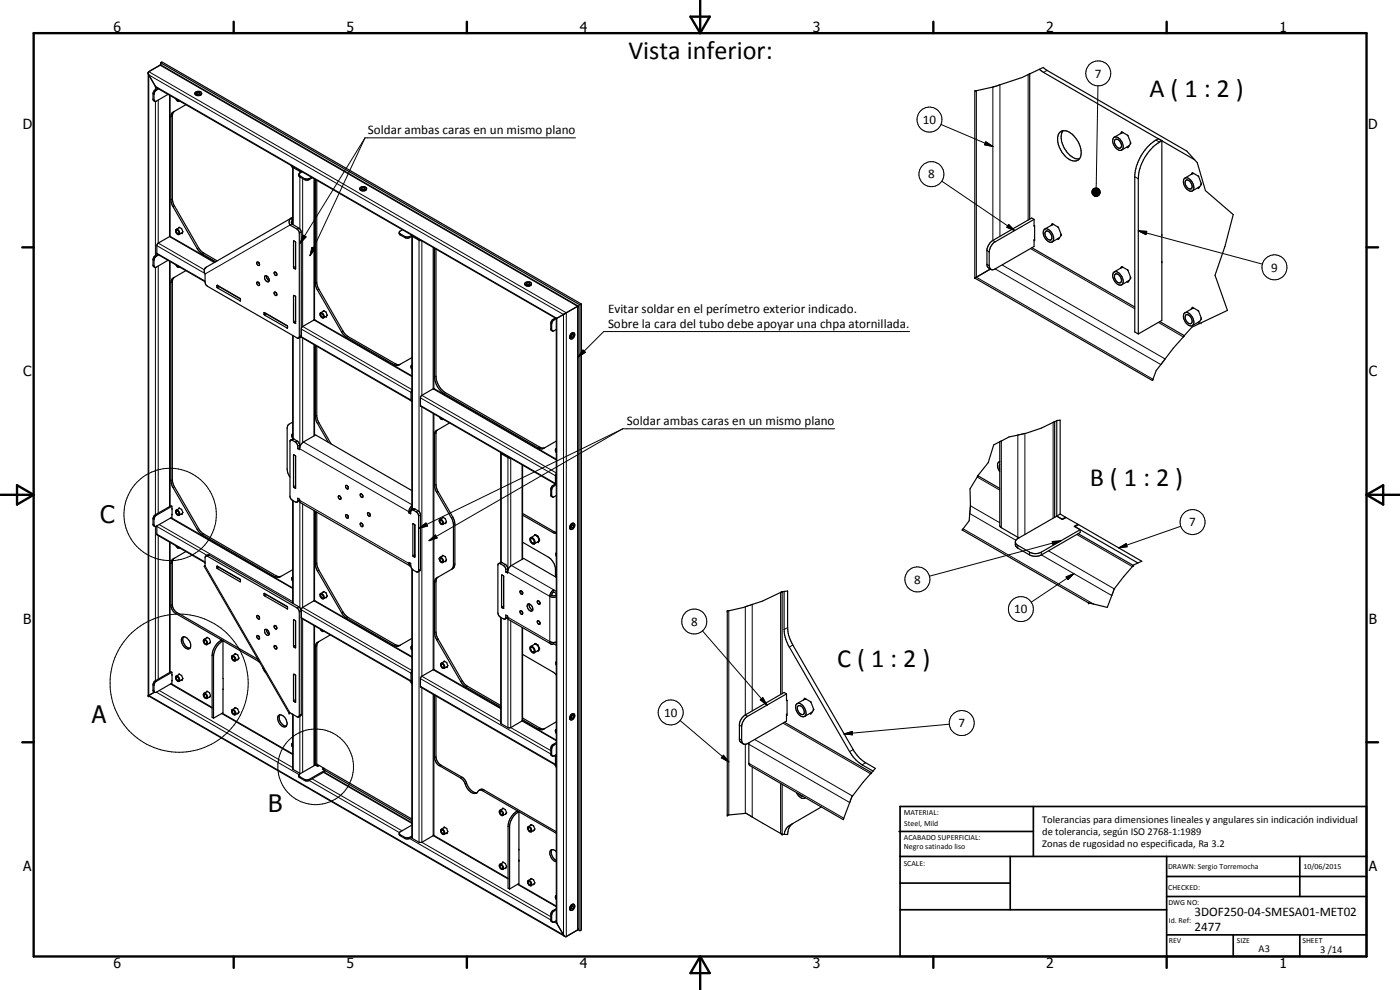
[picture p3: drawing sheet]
<svg xmlns="http://www.w3.org/2000/svg" width="420mm" height="297mm" viewBox="0 0 420 297" stroke-linecap="round" stroke-linejoin="round" font-family="sans-serif">
<g fill="none" stroke="#000" stroke-width=".35">
<path d="M48.2 18.8l.4-.2 125.9 72.6M48.2 18.8l125.9 72.7M48.2 18.8v.7M44.5 22.1l2.4 4.2 120.1 69.3M47.3 26.5l-.8 .5-.6 .9v2l.5 .5M47.6 26.7l-.8 .5-.5 .7-.1 2 .3 .5M50.4 28.3l-3.5 2.1h-.4M51 28.7v42.3M52.4 33.4l-.5 .6-.2 .8v24.9l.2 1 .2 .8 7.9 13.5 .8 .7 4.4 2.6M52.8 29.7l.5 .6h.6M53 29.8l.5 .3M53.8 30.3v.1"/>
<path d="M55.8 31.4l-4.1 2.4-.3 .6v26.2l.3 1.1 7.9 13.5 1.1 1 4.1 2.3M59 27.9l.3-.2 .7 .2a.52 .52 0 0 1-.5 .4 .52 .52 0 0 1-.5-.3zM60.5 28a1.06 1.06 0 0 1-1 .7 1.06 1.06 0 0 1-1-.8 1.09 1.09 0 0 1 1.1-.5 1.09 1.09 0 0 1 .9 .8 1.34 1.34 0 0 1-2-.1M308.9 22.2l-2.1 1-8 2.7-6.2 1.4v56.1M309 22.2h-.1M309 22.2h.1M309 22.2v43.6M311.9 20.8l-2.9 1.4M311.9 20.8l1.2-.6 1.1 .9 42 24.2 3.1 3.5 2.5 8.4 8.3 7.2-2.5 9.6-3 8.6 3.8 10.5-10.7 5.1-2.3 2.5M311.9 20.8l1.3 .9 45.3 26.2M317.9 39.9a2.68 2.68 0 0 1 3.7 .2 6.4 6.4 0 0 1 2.5 7.4 2.67 2.67 0 0 1-4-.3 7.6 7.6 0 0 1-2.5-6.7zM319.1 39.2a5.4 5.4 0 0 0 .5 5.6 5.1 5.1 0 0 0 4.3 2.9"/>
<path d="M336.8 39.7l-.3 .3M337.1 39.8l-2.7 1.4M87.3 49.6l.5 .9M87.7 49.8l.3 .5 2 1.1 .6 .1-.9 .7v.6l.3 .3 2 1 .6-.1 1.2-.7M87.9 50l-.1 17.4M89.7 52.4l.3 .3a3.4 3.4 0 0 0 2.4 1l1.1-.5M94.4 53.7v42.3M94.6 53.8v31.5l.5 1.4 7.4 12.9 1.2 1.4 15.1 8.6h.7l4.1-2.3M95.1 54.1v30.9l.4 1.5 7.4 12.9 1 1.1 14.7 8.6 .9 .3 .7-.1M108 56.6l.4 .6 1 .1a.7 .7 0 0 0 .6-.9 .7 .7 0 0 0-1-.4l-.8 .2a.54 .54 0 0 0-.1 .7 .54 .54 0 0 0 .6 .2h.8l.5-.5M108.5 56.5a.56 .56 0 0 1 1 .1l-.7 .2zM334.2 41.3a1.36 1.36 0 0 1 1.9 .4l.6 .9a1.73 1.73 0 0 1-.2 2.5 2.84 2.84 0 0 1-2.3-3.8z"/>
<path d="M334.6 42a1.06 1.06 0 0 1 1.6 .6 1.11 1.11 0 0 1-.2 1.9 2.02 2.02 0 0 1-1.4-2.5zM336.2 40.1l.4-.6 1.9 1.1 .9 2.4-.9 1.3-.3-.2M338.3 40.5l.2 .3M338.6 43.9h.1M338.9 43.7l-2.3 1.3M339.2 42.7v.6M348.7 42.2v53.9l-7.1 4.1M348.7 42.2l-1.1-.6a14.1 14.1 0 0 0-7 10.9v47.1l1 .6M348.7 42.2a14 14 0 0 0-7.1 11.4v46.6M355.4 53.6a1.57 1.57 0 0 1 2.3 .9 1.91 1.91 0 0 1 0 2.9 2.78 2.78 0 0 1-2.3-3.8zM355.8 54.2a.91 .91 0 0 1 1.4 .4l.6 1.5a.83 .83 0 0 1-.8 .7 .83 .83 0 0 1-.8-.7l-.5-1zM357.5 52.4l.3-.6 1.9 1.1"/>
<path d="M358 51.9l-.3 .3M358.3 52.1l-.5 .1-2.2 1.2M359.5 52.7l.2 .2M359.7 52.9v.1M359.7 52.9l.9 2.3-.9 1.4-.3-.2M359.8 56.1l.1 .1M360 56h.1M360 56l-2.2 1.3M360.5 54.9l-.1 .6M47.3 76.3a1.86 1.86 0 0 0-1.4 1.5v1.9l.5 .5M47.6 76.5l-.8 .5-.5 .7-.1 2.1 .3 .4M50.4 78.1l-3.9 2.1"/>
<path d="M51 71l-3.8 2.2-.1 .3v2.7l14.4 8.3M51 71l13.5 7.7M51 78.5v73.4M52.8 79.5l.5 .6h.5M52.9 68.8a.99 .99 0 0 1 .9 1.6M52.9 68.8a1.02 1.02 0 0 0 .9 1.6M52.9 69.1h.1a.69 .69 0 0 1 .7 1 .68 .68 0 0 1-.8-1zM53.1 79.6l.4 .3M53.8 68.3l-.9 .5M53.8 68.2v.1M53.9 68.3l-.3 .1 .2-.2 .7 .4 .4 1-.5 .4M54.4 68.6l.1 .1"/>
<path d="M54.6 69.9h.1M54.6 69.8l-.8 .6M54.8 69.4v.2M77.7 78.8l.2 .6-.1 .3a.66 .66 0 0 1-.6-.4 .66 .66 0 0 1 0-.7l.4 .1 .3 .5M87 67.5l2.3 1.4 .5 .9-.1 31.6h-.6l-26.8-15.5-.5-.4-.3-.8v-2.5a1.5 1.5 0 0 1 .2-1.9M87.3 65.5l-25.6 14.8M87.3 65.5l.4 .7M87.3 65.5a1.47 1.47 0 0 0-.3 2M87.6 67.2l2.3 1.3 .5 1.1 .1 31.6 33 19.1M87.6 67.2l-.6 .3M87.7 66.2l-.3 .4 .2 .6M87.8 66.1l-.1 .1"/>
<path d="M87.8 65.2l-.5 .3M88.1 72.3l.6 .3v8.1l-.6-.4zM88.7 72.6v.1M119.8 69.8l.1 .1a3.9 3.9 0 0 0 2.6 1.2l1.1-.5M120.8 69l-1 .6v.5l.3 .4 2 1 1.5-.6M123.6 70.8l2.3 1.4h.5M123.6 70.6v82.4M130.2 74.3v42.3M130.4 74.5v38.7a6.3 6.3 0 0 0 2.9 4.9l28.8 16.6 1-.1 3.9-2.3M130.8 74.8v38.1a6.3 6.3 0 0 0 2.9 4.9l28.6 16.5h1.2M309.7 74.3l30.9 17.8M310.3 67.6l.2 .1"/>
<path d="M310.3 65.8v2.1l.2-.2M310.3 65.8l-11.6 6.8a4.2 4.2 0 0 0-1.8 3v4.1a1.07 1.07 0 0 0 .5 1.1 1.07 1.07 0 0 0 1.3-.1l11.6-6.7v-2.1l.2-.1M310.3 65.8l-.7-.4-11.6 6.7a4 4 0 0 0-1.8 2.8v4.9l.5 .6 .7 .4M310.5 67.7v4.6l-.2-.2M313.3 69a1.51 1.51 0 0 1 2.3 .7 2.03 2.03 0 0 1 0 2.9 2.76 2.76 0 0 1-2.3-3.6zM313.8 69.4a1.68 1.68 0 0 1 1.9 1.7 .77 .77 0 0 1-.6 1 .77 .77 0 0 1-.9-.6l-.6-1zM315.4 67.7l.4-.6 1.8 1.1M315.9 67.2l-.3 .4M316.2 67.4l-2.7 1.3M317.4 68.1l.2 .1M317.6 68.2l.1 .2M317.6 68.2l.9 2.3-.9 1.3-.3-.1"/>
<path d="M317.7 71.5h.2M318 71.3l-2.2 1.3M318.4 70.2l-.1 .6M52.4 83.2l-.5 .5-.2 .9v59.3l.4 1.8 7.5 12.9 1.2 1.4 22.1 12.8 .8 .2 .7-.1M55.8 81.2l-4.1 2.4-.4 1.2v59.4l.4 1.8 7.5 12.8 1.2 1.4 22.4 12.9h1.2l3.8-2.2M61.7 80.3h.1M65.2 85.6v.8l6.9 3.9 .1-.6M65.2 85.6h.1M65.2 85.6l7 4.1M65.7 85.9l6.5 3.8M77.1 84.7a.59 .59 0 0 1 .7 .3 .59 .59 0 0 1-.2 .7l-.5-.4zM77.7 84.8l.1 .2"/>
<path d="M79.5 82.8a1.03 1.03 0 0 1 1.1 .6 1.03 1.03 0 0 1-.2 1.2l-.3-.1a1.3 1.3 0 0 1-.6-1.7zM79.8 94l6.5 3.8M80 82.8v.6l.8 .8M82.3 87.7a.58 .58 0 0 1 .7 .3 .58 .58 0 0 1-.2 .7 .74 .74 0 0 1-.5-1zM82.3 81.7a.59 .59 0 0 1 .7 .3 .59 .59 0 0 1-.2 .7l-.5-.5zM82.9 81.8l.1 .2M82.9 87.8l.1 .3M83 88.1l.1 .1M83 82l.1 .2M86.2 98.4v.1M86.3 97.8l-7-4 .1 .7 6.8 3.9M86.3 97.8l-.1 .7"/>
<path d="M88.1 88.6l.6 .3v8.1l-.6-.4zM88.7 96.4h.1M88.7 88.9v.1M88.7 80v.1M90.4 98.7l.4-.7 3.6-2 29.2 16.8M96.2 93.9a.99 .99 0 0 1 .9 1.5M96.2 93.9a1.02 1.02 0 0 0 .9 1.5M96.3 94.1a.63 .63 0 0 1 .7 .4 .63 .63 0 0 1-.2 .7 .76 .76 0 0 1-.5-1.1zM96.9 93.4l.2-.2 .8 .4 .3 1-.5 .4M97.1 93.3v.1M97.1 93.3l-.9 .6M97.2 93.2l-.1 .1"/>
<path d="M97.3 93.3h-.2M97.8 93.6l.1 .1M97.9 94.9v.1M98 94.9l-.9 .5M98.2 94.4l-.1 .3M157.6 84.8a1 1 0 0 1 1.2-.3 1 1 0 0 1 .7 .9l-.7 .5h-.7l-.6-.5zM158.1 85l.6-.2 .3 .4-.7 .2-.2-.1zM159.5 85.2a1.2 1.2 0 0 1-2 0M166.4 95.3l.2 .2M166.7 95.4l-1 .7-.4 .8v1.9l.5 .5M167 95.6v181.1l2.5 4.3M167 95.6l-1.2 .8-.2 .8 .1 2.1h.4l.9-.5"/>
<path d="M172.2 99.9a1.09 1.09 0 0 0-1.1 .6 1.09 1.09 0 0 0 .2 1.1M173.5 91.8l-125-72.2h-.5l-3.3 1.9-.2 .3v186.9M173.5 91.8l-6.5 3.8M173.5 91.8l-.1 187.2M174.1 91.5v187.8M174.5 91.2v187.8l-.4 .3M174.5 91.2l-.4 .3M292.6 83.4l53.3 30.8M297.2 80.7l-4.6 2.7M334.2 81.7l.2-.1a2.41 2.41 0 0 1 2.6 2.4 1.14 1.14 0 0 1-.5 1.5 1.14 1.14 0 0 1-1.5-.6 2.56 2.56 0 0 1-.8-3.2zM334.6 82.4a1.42 1.42 0 0 1 1.9 1.4 .74 .74 0 0 1-.2 1 .74 .74 0 0 1-.9-.1l-.9-1.2zM336.2 80.5l.4-.5 1.9 1 .9 2.4-.9 1.3-.3-.2"/>
<path d="M336.8 80.1l-.3 .3M337.1 80.2l-.5 .1-2.2 1.3M338.3 80.9l.2 .3M338.6 84.3h.1M338.9 84.2l-2.3 1.3M339.2 83.1v.6M348.1 96.5l7.3 4.2M355.4 94a1.43 1.43 0 0 1 2.1 .7 2.17 2.17 0 0 1 .3 3 2.53 2.53 0 0 1-2.6-3zM355.8 94.6a1.4 1.4 0 0 1 1.9 1.2 .78 .78 0 0 1 0 1.1 .78 .78 0 0 1-1.1 0 1.99 1.99 0 0 1-.8-2.3zM357.5 92.8l.3-.6 1.9 1.1 .9 2.3-.9 1.3-.3-.1M358 92.3l-.3 .3M358.3 92.5l-.5 .1-2.2 1.3"/>
<path d="M359.5 93.2l.2 .3M359.8 96.6h.1M360 96.4l-2.2 1.3M360.1 96.4h-.1M360.5 95.3l-.1 .6M87.8 100.7v31M90.4 100.7v.3l-.8 .5M94.4 103.5v27.2M94.6 103.7v21.6l.5 1.4 3.4 6M95.1 103.9v21.2l.6 1.7 3.7 6.4M123.6 117.1l-.3 .6 .2 2.6M123.6 109.6l-.3 .3 .3 .9"/>
<path d="M123.6 109.9v.6M171.5 100.2l.3-.3a.67 .67 0 0 1 .7 .5 .67 .67 0 0 1-.3 .8 .63 .63 0 0 1-.9 .5 .63 .63 0 0 1-.1-1.1zM171.6 100.6l.4-.3a.49 .49 0 0 1 0 .6 .49 .49 0 0 1-.5 .2zM345.9 114.2h.1M355.4 100.8l-3.3 3.7-3.6 4.8a8.9 8.9 0 0 0-2.6 4.7v.2M355.4 100.7v.1M355.4 100.8h.1M87.2 132.1l.4-.1 1.3 .9 .4 .7 .1 1M87.2 132.1l-.2 16.9 .4 .8 1.2 .8 .7-.1 .1-1 .5 .3v.3M87.2 132.1l1-.4 1.2 .7 .5 .9v1M87.7 130.3l-.2 .4 .3 .7M87.8 126.7l-1.2 .7-.4 .9v12.7l.8 2.1"/>
<path d="M87.8 130.6v.5M88.1 136.6l.6 .2v9.7l-.6-.5zM88.7 136.8v.1M89.4 134.6l.5 .3a2.57 2.57 0 0 1 1.1-2.3l3.7-2.1 28.9 16.7M89.9 134.3h.1M89.9 134.3l-.5 .3M123.5 120.3h.1M130.2 124.2v76.7M131.3 129l-.5 .9 .1 16.1 .4 1.1 4.6 8 .6 2.1v12l-.3 1.1-.7 .6M131.9 125.2l.4 .5 .6 .2M132.2 125.3l.5 .3M133 125.8l-.1 .1"/>
<path d="M134.9 126.9l-4.1 2.4-.3 .4-.1 15.9 .7 2.1 4.6 8 .3 1.1 .1 12.7-.2 .8-.4 .6M150.3 136l2.1 1.3 .7 .1M150.3 135.8v32.9M156.8 139.6v28.1M166.8 134.6h.2a.71 .71 0 0 0 0 1.2M167 137.8l-36.7-21.2-3.7 2-.4 .6 .1 2.7 40.5 23.4M167 134.9v.6M299.9 138.6a1.74 1.74 0 0 0 0 2.7l.1 .3M300 132.5v25.2l.3 .5 5.6 3.1M300 132.5l-1.8 1-1.6 5.3-3.1 3.9M300 138.5l-.2 .1M300 139.3l-.1 .5 .1 1"/>
<path d="M300.1 132.5h-.1M300.1 132.5h.1M316.5 126.5l-.3 .2a33.5 33.5 0 0 1-8.6 3.3l-2 .5a10.8 10.8 0 0 0-5.3 2h-.2M316.5 126.5v28.7M317.1 126.2l1.1-.1v28.1M317.1 126.2l-.6 .3M317.1 126.2v28.7M47.1 157.8l.1 2.7 14.3 8.3M51.3 155.3l36.5 21.1M51.6 152.7h.1M51.6 151.9v3.3l-5.1 2.7M51.6 154.4v.1"/>
<path d="M51.6 151.9l-.3-.1-5 2.9-.4 .8v2l.5 .4M51.6 151.9l-5.1 3.1-.3 .8v1.7l.3 .4M51.6 154.3h.1M52.9 153.1a1.02 1.02 0 0 1 .9 1.5M52.9 153.1a1.02 1.02 0 0 0 .9 1.5M52.9 153.4l.1-.1a.65 .65 0 0 1 .6 .4 .65 .65 0 0 1-.1 .7l-.5-.3zM53.6 152.7l.2-.3 .7 .5 .4 .9-.5 .5M53.8 152.4l-.1 .2M53.9 152.5l-1 .6M54.4 152.8l.1 .2M54.6 154.2h.1M54.6 154.1l-.8 .5"/>
<path d="M54.8 153.7v.2M87.8 150.1v30.9M88.7 145.8v.1M89.9 150.2l-.8 .5M89.9 150v.2M89.9 150.1l.3 .8 32.9 18.9M94.4 153.2v27M94.7 153.5l-.1 16 .2 .8 8.1 14.2 1.1 1 14.5 8.3 1 .1 4.1-2.3M95.1 153.7v15.6l.1 .7 7.7 13.6 1.5 1.6 14.2 8.2 .9 .3 .7-.2M101.6 148.8a.59 .59 0 0 1 .6 .3 .59 .59 0 0 1-.1 .8l-.5-.5zM102.1 149l.2 .3M103.7 145.8l.4-.1a.73 .73 0 0 1 .4 1l-.6-.3z"/>
<path d="M103.7 154.6l.2-.2a.66 .66 0 0 1 .6 .4 .66 .66 0 0 1-.1 .7l-.5-.3zM104.3 145.8v.2M104.3 154.6v.1M104.3 154.7l.2 .2M104.3 146l.2 .2M108.2 148.2a.61 .61 0 0 1 .6 .4 .61 .61 0 0 1-.1 .7l-.5-.5zM108.2 157a.61 .61 0 0 1 .6 .3 .61 .61 0 0 1-.1 .7l-.5-.4zM108.7 148.4l.2 .3M108.7 157.1l.2 .4M110.9 154.1l.1 .8a.59 .59 0 0 1-.6-.4 .59 .59 0 0 1 .2-.7l.4 .5M123.3 153.2v1l-.6-.3M123.3 153.5l-.6 .4"/>
<path d="M123.5 153l.9-.3 1.2 .7 .6 .9v16.7l-.8 .6M123.6 153l1.6 .8 .4 1v16.3l-.1 .5M123.6 153l-.3 .2M123.6 152.4l-.3 1.1M123.6 151.8l-.7 .9-.2 1.2M124.4 157.4l.1 9.1M124.4 157.4l-.5-.3v9.7l.5 .4M124.4 157.4l.1 9.7M132 155.8a1.02 1.02 0 0 0 .9 1.6M132 155.8a.99 .99 0 0 1 .9 1.6M132.1 156.1h.1a.67 .67 0 0 1 .5 1 .73 .73 0 0 1-.6-1zM132.7 155.4l.2-.2 .7 .4 .4 .9-.5 .5"/>
<path d="M132.9 155.3h-.1M132.9 155.3l-.9 .5M133 155.2l-.1 .1M133 155.3h-.1M133.6 155.6v.1M133.7 156.9h.1M133.8 156.8l-.9 .6M133.9 156.4v.2M156.8 154.1l10.2 5.7M156.8 154.6l9 5.1 1.2 .3M166.4 145.1l.2 .2M166.7 145.2l-.9 .5-.5 1v1.9l.5 .5"/>
<path d="M166.8 145.3h.2M167 142.2l-.3 .4 .1 2.7M167 145.4l-1.2 .8-.2 .8v2l.5 .1 .9-.4M171.4 157.5l.7-.5a1.07 1.07 0 0 1 .3 1.2 1.07 1.07 0 0 1-1 .7l-.3-.8zM171.7 157.6l.2-.1a.43 .43 0 0 1 .1 .6 .43 .43 0 0 1-.6 .1zM172.3 157.1l-.1-.1a1.09 1.09 0 0 0-1.1 .6 1.09 1.09 0 0 0 .2 1.2M293.5 142.7l-2.4 4 .1 5.2-.3 4.4-2.2 2.7 38 21.9 5.6 1.3 2.1-5.5M293.5 142.7l6.5 3.9M317.1 154.9l1.6 .9 1.1-.6M317.1 154.9l1.8 1 1-.6 3.6 2M317.1 154.9l-11.6 6.7a1.08 1.08 0 0 0-.8 1 1.08 1.08 0 0 0 .8 1l3.5 2.1a3.6 3.6 0 0 0 3.5 0l11.7-6.8M318.2 154.2l-1.1 .7"/>
<path d="M318.2 154.2l1.6 1M319.8 155.2v.2M322.6 158l1.1-.6 19 11-1.2 .5zM323.5 157.3v.2M323.5 157.3l-1.1 .6 1.8 1M324.2 158.9v.9l-11.7 6.7a3.9 3.9 0 0 1-3.5 0l-3.7-2.2-.6-.7v-1M51 162.7v39M52.4 167.5l-.5 .5-.2 .8v12.6a3 3 0 0 0 1.5 2.4l24.3 14.1M52.8 163.7l.5 .7h.6M53.1 163.9l.4 .3M53.8 164.3v.1M55.8 165.5l-4.1 2.4-.3 .6-.1 13.1a3 3 0 0 0 1.4 2.5l25.3 14.7"/>
<path d="M61.5 168.9v.1M61.5 168.9h.1M61.8 166.8l.5-.3h.5l26.9 15.6 .5 .6 .2 .6M65.2 169.8v.8l6.8 3.9 .2-.6M65.2 169.8v.1M65.2 169.9l7 4M65.7 170.1l6.5 3.8M79.2 178.1l7 3.8 .1 .7-6.9-3.8zM79.8 178.3l6.5 3.8M87.8 173.1a.76 .76 0 0 0 0 1.3M87.8 173.5v.6M96.2 178.1a1.02 1.02 0 0 1 .9 1.5"/>
<path d="M96.2 178.1a1.02 1.02 0 0 0 .9 1.5M96.3 178.4a.65 .65 0 0 1 .7 .3 .65 .65 0 0 1-.2 .8l-.6-.8zM96.9 177.7l.2-.2 .8 .4 .3 .9-.5 .5M97.1 177.5v.1M97.3 177.5l-1.1 .6M97.8 177.8l.1 .2M97.9 179.2h.1M98 179.1l-.9 .5M98.2 178.7l-.1 .2M123.3 169.8l-.4-.2-.2-.9 .6 .3 .3 1.6M123.6 170.6l1.4 1h.5M123.6 170.6v80.7l2.3 1.5 .7-.1 3.6-2.2v-42.1"/>
<path d="M124.5 167.1l-.1 .1M131.5 173.1l-.5 .6-.2 .8v15.2l.5 1.7 8.1 13.8 10.9 6.5M132 167.3a.99 .99 0 0 1 .9 1.5M132 167.3a1.02 1.02 0 0 0 .9 1.5M132 167.6a.6 .6 0 0 1 .7 .2 .6 .6 0 0 1 0 .8l-.6-.5zM132.7 166.8l.2-.2 .7 .4 .4 1-.5 .4M132.9 166.8l-.9 .5M133 166.6l-.1 .1M133 166.7l-.2 .1M133.6 167v.1M133.7 168.3h.1M133.8 168.3l-.9 .5"/>
<path d="M133.9 167.9v.2M135.5 170.9l-4.4 2.5-.6 .8-.1 15.7 .2 1 8.4 14.5 .8 .7 10.5 6M149.6 169.1l-.2 .4v14.4l.2 .6 .5 .7 1.3 .6 .3-.2 .1-1.1 .5 .3v.6l.4 .5 12.6 7.3M149.6 169.1h.4l1.5 1 .3 1.5M149.6 169.1l.7-.4 .4 .1a2.15 2.15 0 0 1 1.6 1.4v1.8l-.5-.4M150.6 172.6l.6 .3v9.6l-.7-.4zM151.1 172.8l.1 9.1M152.3 171.4l.4-1 .6-.6 3.9-2.2 9.8 5.6M152.3 171.3l-.5 .3M156.6 177.4l-.3-.2a.54 .54 0 0 0-.1 .8 .54 .54 0 0 0 .7 .2v-.4M156.6 177.4l.3 .4M156.7 177.5l.2 .3"/>
<path d="M156.8 177.8h.1M156.8 162.7l7.8 4.5a4.7 4.7 0 0 1 2.1 3.3v2.6M159.2 161.4a1.13 1.13 0 0 1 1.2 .5 1.13 1.13 0 0 1-.1 1.3 1.34 1.34 0 0 1-1.1-1.8zM159.2 161.3l1.2-.6a.98 .98 0 0 1 1.2 .6M159.3 161.7a.8 .8 0 0 1 1 .3 .8 .8 0 0 1-.2 1 1 1 0 0 1-.8-1.3zM160.6 160.4l.9 .5 .5 1.2-.5 .6-.1-.1h.2l.1-.5-.1-.6M160.6 160.4l-.1 .2M160.6 160.4l-.3 .3M160.8 160.5l.5 .3M161.6 161.2v.1M161.6 162.5l-1.3 .7M161.6 162.5h.1"/>
<path d="M161.6 161.3v.2M161.6 161.5l.2 .3M161.9 162.2l-.3 .3M165 178.9l.8 .3 1.2-.1M165.6 178.6l-.6 .3M166.1 177v.6M166.1 177l-.2 .1a2.5 2.5 0 0 0-.9 1.8M166.1 177l.9 .5M166.1 177.6l.9 .5M166.1 177.6l-.5 1M167 178.5l-.7 .2-.7-.1M167 165.9v1"/>
<path d="M234.7 177.5l-5.9 2.9-5.8 1.9-4.7 1v61.3l5.6-.6 10.8 6.3M234.7 177.5v30.7M235.3 177.5l1.1-.2v11l.3 2.3 .7 1.8 18.7 32.5a10.1 10.1 0 0 0 3.7 4l2.9 1.6-.7 .9M235.3 177.5h-.6M235.3 177.5v11.4a11.3 11.3 0 0 0 1.6 5.2l18.1 31.4a11.2 11.2 0 0 0 3.7 4l3.3 1.9M323.5 160.1l16.6 9.6M334.4 176.7h.1M340.1 169.7l-5.7 7M341.5 168.9l-1.4 .8M54.6 191.4a1.31 1.31 0 0 1 2.1 .8 1.54 1.54 0 0 1-.2 2.5 2.61 2.61 0 0 1-1.9-3.3zM55.1 191.1a2.58 2.58 0 0 0 1.9 3.4M61.2 191.9a1.04 1.04 0 0 0 .9 1.5"/>
<path d="M61.2 191.9a1.06 1.06 0 0 1 .9 1.5M61.3 192.2l.1-.1a.66 .66 0 0 1 .6 .4 .66 .66 0 0 1-.1 .7l-.5-.2zM61.9 191.4l.2-.2 .8 .4 .3 1-.5 .4M62.1 191.3l-.1 .1M62.1 191.3l-.9 .6M62.2 191.3h-.1M62.2 191.3h.1M62.8 191.6l.1 .1M62.9 193h.1M63 192.9l-.9 .5M63.1 192.4v.3M66.9 192.3v21.6l-2.8 1.6"/>
<path d="M66.9 192.3a5.9 5.9 0 0 0-2.8 4.5v18.7M66.9 192.3a.99 .99 0 0 0-1.3 .4 5.8 5.8 0 0 0-1.9 3.9v18.6l.4 .3M69.7 196.8a1.03 1.03 0 0 1 1 1.4 .94 .94 0 0 1-1.2-1.2zM69.8 197.1l.1-.1a.67 .67 0 0 1 .5 1 .71 .71 0 0 1-.6-.9zM70.4 196.3l.2-.2 .7 .4 .4 1-.5 .5M70.6 196.3l-.9 .5M70.6 196.1l-.1 .2M70.8 196.2l-.2 .1M71.3 196.5l.1 .1M71.4 197.9h.1M71.5 197.8l-.9 .5M71.7 197.4l-.1 .2"/>
<path d="M77.1 184.7a.61 .61 0 0 1 .7 .3 .61 .61 0 0 1-.2 .8l-.5-.5zM77.1 190.8a.59 .59 0 0 1 .7 .3 .59 .59 0 0 1-.2 .7l-.5-.5zM77.7 184.9l.1 .2M77.7 190.9l.1 .2M77.8 185.1l.1 .1M77.8 191.1l.1 .1M79.5 188.9a1.03 1.03 0 0 1 1.1 .5 1.03 1.03 0 0 1-.2 1.2 1.29 1.29 0 0 1-.9-1.7zM80 188.8v.7l.8 .7M82.3 187.7h.2a.65 .65 0 0 1 .5 .4 .65 .65 0 0 1-.2 .7l-.5-.5zM82.3 193.7a.66 .66 0 0 1 .7 .3 .66 .66 0 0 1 0 .7 .65 .65 0 0 1-.7-.3 .65 .65 0 0 1 0-.7zM82.9 193.9l.2 .3M82.9 187.9l.2 .3"/>
<path d="M86.2 182.7h.1M87.8 180.8l-.1 .1M88.1 186l.6 .2v8.2l-.6-.5zM88.7 193.7v.1M88.7 186.2v.2M90.4 185.4l33.1 19.2M94.4 187.7v42M95.7 192.5l-.6 1v35.8M96.1 188.8l.6 .6h.4M96.4 188.9l.5 .3M99.1 190.5l-4 2.4-.5 .9v35.7M123.5 193.9l-.2 .6 .3 .6"/>
<path d="M123.6 197l-29.4-16.7-3.5 2-.3 .7v31.3v.3l-.8 .5M123.6 194.1v.6M123.6 193.8l-.1 .1M123.6 193.8h-.1M132.4 199a1.02 1.02 0 0 0 .9 1.5M132.4 199a.99 .99 0 0 1 .9 1.5M132.5 199.3a.57 .57 0 0 1 .7 .3 .57 .57 0 0 1-.2 .7l-.5-.5zM133.2 198.6l.1-.2 .8 .4 .3 .9M133.4 198.4l-.1 .1M133.4 198.5l-1 .5M133.4 198.5h.1M134 198.8l.1 .1"/>
<path d="M134.4 199.6v.1M134.4 199.7l-.1 .2M134.4 199.7l-.5 .5M150.3 185.2v31.8l2.1 1.3 .5 .1 3.9-2.2M152.3 185.1l-.7 .6M156.1 183.3h.1a.61 .61 0 0 1 .6 .4 .61 .61 0 0 1-.2 .6 .74 .74 0 0 1-.5-1zM156.7 183.4l.2 .4M156.8 188.3v27.9M156.8 196.3l9.3 5.4 .9 .9M158.4 181.3a1.32 1.32 0 0 1 1.3 .6 1.32 1.32 0 0 1-.1 1.4 1.44 1.44 0 0 1-1.2-2zM158.8 181.2a1.66 1.66 0 0 0 1.1 1.8M159.2 194.1a1.14 1.14 0 0 1 1.1 .5 1.14 1.14 0 0 1 0 1.3 1.34 1.34 0 0 1-1.1-1.8z"/>
<path d="M159.3 194.3a.83 .83 0 0 1 .9 .4 .83 .83 0 0 1-.1 .9 1 1 0 0 1-.8-1.3zM160.5 193.2l-.2 .1M160.6 193l.9 .5 .5 1.2-.6 .6M160.6 193l-.1 .2M160.6 193.1l-.1 .1M160.8 193.3h.2M160.8 193.2l.1 .1M161 193.3h-.6l-1.2 .7M161 193.3l.6 .9M161 193.3l.3 .2M161.2 180.4a.54 .54 0 0 1 .8 .2 .54 .54 0 0 1-.2 .7l-.5-.4zM161.6 193.8v.4"/>
<path d="M161.6 195.1l-.2 .1M161.6 195.1l-1.3 .8M161.6 194.2l.2 .3M161.6 194.2v.9M161.8 180.5l.2 .3M161.8 186.4l.2 .4M161.9 194.8l-.3 .3M161.9 186.6l-.4-.4a.63 .63 0 0 0-.2 .7 .63 .63 0 0 0 .6 .4l.2-.1-.1-.5M166.1 192.8v.4M166.1 193.2l.9 .4M166.5 192.7l.5 .3M167 198.5v1.1"/>
<path d="M167 192.7l-.9 .1-1.1-.3a.71 .71 0 0 0 .3 .7 .71 .71 0 0 0 .8 0M44.5 208.7l125 72.3M46.3 207.7l-1.8 1M46.4 207.7l.1 .1M51.3 205.1l12.4 7.2M51.6 201.7v3.3l-5.1 2.8M51.6 202.4v.1M51.6 204.3h.1M51.6 201.7l-.3-.2-5 3-.4 .8v2l.5 .4M51.6 201.7l-5 2.9-.4 1.1 .2 2M51.6 202.5h.1M51.6 204.1v.1"/>
<path d="M52.9 202.9a1.04 1.04 0 0 1 .9 1.5M52.9 202.9a1.04 1.04 0 0 0 .9 1.5M52.9 203.2h.1a.59 .59 0 0 1 .6 .3 .59 .59 0 0 1-.2 .7l-.4-.3zM53.6 202.5l.2-.3 .7 .5M53.8 202.3l-.1 .1M53.9 202.4l-1 .5M54.4 202.6l.1 .1M54.5 202.7l.4 .9-.5 .5M54.6 204h.1M54.6 203.9l-.8 .5M54.8 203.5v.2M61.2 208a1.04 1.04 0 0 1 .9 1.6"/>
<path d="M61.2 208a1.06 1.06 0 0 0 .9 1.6M61.3 208.3l.6 .2 .1 .3-.1 .5a.74 .74 0 0 1-.6-1zM61.9 207.6l.2-.2 .8 .4 .3 .9-.5 .5M62.2 207.4l-.2 .2M62.3 207.5l-1.1 .5M62.8 207.8l.1 .1M62.9 209.1h.1M63 209.1l-.9 .5M63 209v.1M63.1 208.6v.3M66.7 214l21.1 12.2M66.9 203.6h.1"/>
<path d="M66.9 206.8h.1M69.7 212.9a.99 .99 0 0 1 .9 1.6M69.7 212.9a1.02 1.02 0 0 0 .9 1.6M69.8 213.2a.59 .59 0 0 1 .6 .3 .59 .59 0 0 1-.1 .7l-.5-.3zM70.4 212.5l.2-.2 .7 .4 .4 1-.5 .4M70.6 212.4l-.1 .1M70.6 212.4l-.9 .5M70.6 212.3v.1M70.8 212.4h-.2M71.3 212.6l.1 .2M71.4 214h.1M71.5 214l-.9 .5"/>
<path d="M71.7 213.5l-.1 .3M78.8 200.2l1 1.7M83.5 214.8a1.4 1.4 0 0 1 2.2 .8 1.58 1.58 0 0 1-.2 2.5 2.59 2.59 0 0 1-2-3.3zM84 214.5a2.5 2.5 0 0 0 1.9 3.3M86.8 214l-25.5-44.1 .2-.1v-2.5l.3-.5h.3l27.2 15.7 .4 .5 .1 31.8-.2 .3M86.8 214l.2-.1 2.6 1.2M86.8 214h.1M87.7 214.2l.1 .1M87.8 214.3v16.5l2.4 1.3M88.1 202.3l.6 .3v8.1l-.6-.5zM88.7 210v.1M88.7 202.6v.1"/>
<path d="M123.1 204.3l.5 .9M123.4 204.5l.2 .1M123.6 201.4l-.3 .6v2.3l.3 .6M130.2 200.9l-3.8 2.2-.2 .4 .1 2.7 40.5 23.4M130.2 200.9l20.1 11.5M130.4 208.6v18.7a3 3 0 0 0 1.5 2.4l6.4 3.8a4.9 4.9 0 0 1 1.8 2.8 2.48 2.48 0 0 0 3.1 1.6 1.03 1.03 0 0 1 1.6-.7l22.2 12.8M130.8 208.8v18.3a3.2 3.2 0 0 0 1.5 2.4l6.4 3.7a5.2 5.2 0 0 1 1.8 2.9 2.79 2.79 0 0 0 2.7 1.7M134.1 200.1h.1M134.2 200l-.9 .5M156.8 216.2l10.2 5.9M156.8 215.4l5.5 3.2 .5 .1 .7-.1M156.8 215.9l4.8 2.8 .8 .2h.5l4.1-2.3"/>
<path d="M166.8 218.9l-.1 .4 .3 .8M167 219.2v.6M171.4 214.6l.7-.4a.95 .95 0 0 1 .4 .9 .95 .95 0 0 1-.6 .8l-.5 .1-.3-.2v-.5zM171.7 214.8l.2-.1a.43 .43 0 0 1 .1 .6 .43 .43 0 0 1-.6 .1zM172.3 214.2h-.1a1.09 1.09 0 0 0-1.1 .6 1.09 1.09 0 0 0 .2 1.1M235.4 216.7l26.2 15.1M236 208.2l-.7-.4-11.6 6.7a4 4 0 0 0-1.8 2.8v4.9l1.2 1M236 210.1h.2M236 208.2l-11.9 6.9a4 4 0 0 0-1.5 2.9v4.1a1.1 1.1 0 0 0 .5 1.1 1.1 1.1 0 0 0 1.3-.1l11.6-6.7v-2.1l.2-.1M236 208.2v2l.2-.1M236.2 210.1v4.5l-.2-.1M239.2 211.2a2.21 2.21 0 0 1 2.6 1.9 1.23 1.23 0 0 1-.9 2 2.94 2.94 0 0 1-1.9-3.8z"/>
<path d="M239.4 212a1.33 1.33 0 0 1 1.9 1.2 .82 .82 0 0 1-.4 1.2 1.95 1.95 0 0 1-1.5-2.4zM241.1 210.1l.4-.6 1.8 1.1 1 2.3-1 1.3-.3-.1M241.6 209.6l-.3 .3M241.9 209.8h-.5l-2.2 1.3M243.2 210.5l.2 .2M243.4 213.9h.2M243.7 213.7l-2.2 1.3M243.7 213.7h.1M244.1 212.6l-.1 .6M87.7 223l-.2 .4 .3 .8M87.8 223h-.1M87.8 223.3v.6"/>
<path d="M87.8 222.9l-.1 .1M94.6 229.5l.8 .4 .4-.2 1.4 .8M94.6 229.5l-4.8 2.8-.1 .7 .3 .3a3.4 3.4 0 0 0 2.4 1l5.1-2.8v-.4M95.1 229.3l.6 .4M95.1 229.3l-.5 .2M95.7 229.7h.1M95.7 229.7l-.4 .2M97.2 230.5v.1M97.2 230.5l-.4 .3 .7 .3M97.2 231.6l26.4 15.2M97.5 231.1l-5.3 2.9-.8-.2-1.7-1.1M143.8 237.1l.5-.3 .7 .1 22 12.7"/>
<path d="M166.4 229.4l.6 .9M166.8 229.5v.1M166.8 229.5l.2 .4M166.8 229.6h.2M167 222.8a2.18 2.18 0 0 0-1.6 1.2v2.6l.7 .3 .9-.5-.3 .5 .1 2.6M167 223.1l-1 .7-.4 .5v2.1l.1 .4M224.8 222.8l-.1 6.4 .2 .4 28.2 16.3 2.5-6.7 3.4-4.5 2.6-2.9M234.7 235.3v15M239 237.8a1.93 1.93 0 0 0 2.7 1.5M239.7 238.2l.5 .5 .7 .2M241.7 239.3l-.2 .2M262 231.4l-.4 .4"/>
<path d="M119.8 250.1l.3 .3a2.99 2.99 0 0 0 2.4 1l1.1-.5M123.6 245.7l-26.3-15.2-.5 .3 26.8 15.5M123.6 247.6l-3.6 2.1-.2 .6 .3 .4a3.4 3.4 0 0 0 2.4 1l1.1-.5M130.1 250.6l22.4 12.9M132.4 248.8a.99 .99 0 0 1 .9 1.6M132.4 248.8a1.02 1.02 0 0 0 .9 1.6M132.5 249.1a.55 .55 0 0 1 .7 .3 .55 .55 0 0 1-.2 .7 .75 .75 0 0 1-.5-1zM133.2 248.4l.1-.2 .8 .4 .3 1M133.4 248.2l-.1 .1M133.5 248.3l-1.1 .5M134 248.5l.1 .2M134.1 249.9h.1"/>
<path d="M134.2 249.9l-.9 .5M134.4 249.4v.2M134.4 249.6h-.1M134.4 249.6l-.5 .4M150 243.1a1.04 1.04 0 0 1 .9 1.6M150 259.3a.99 .99 0 0 1 .9 1.6M150 243.1a1.04 1.04 0 0 0 .9 1.6M150 259.3a1.02 1.02 0 0 0 .9 1.6M150.1 243.5a.59 .59 0 0 1 .7 .3 .59 .59 0 0 1-.1 .7l-.6-.4zM150.2 259.5a.66 .66 0 0 1 .6 .4 .66 .66 0 0 1-.1 .7 .68 .68 0 0 1-.5-1.1zM150.8 242.7l.1-.2 .8 .4 .3 1-.5 .4M150.9 258.8l-.9 .5"/>
<path d="M150.9 242.6h.2M150.9 242.6l-.1 .1M150.9 242.6l-.9 .5M151 258.7h-.1M151 242.5l-.1 .1M151.1 258.7l-.3 .2 .1-.2 .8 .4 .3 .9-.5 .5M151.6 259l.1 .2M151.6 242.9l.1 .1M151.7 244.2h.1M151.8 244.1v.1M151.8 244.2l-.9 .5M152 259.9l-.1 .2"/>
<path d="M152 243.7l-.1 .3M155.7 243.6v21.5l-2.8 1.6M155.7 243.6a5.3 5.3 0 0 0-2.8 4.2v18.9M155.7 243.6l-.4-.3a5.7 5.7 0 0 0-2.8 4.6v18.6l.4 .2M158.5 248a1.04 1.04 0 0 1 .9 1.6M158.5 248a1.02 1.02 0 0 0 .9 1.6M158.7 248.3a.62 .62 0 0 1 .6 .3 .62 .62 0 0 1-.1 .7 .71 .71 0 0 1-.5-1zM159.2 247.6l.2-.2 .7 .4 .4 1-.4 .4M159.4 247.5l-.1 .1M159.5 247.4l-.1 .1M159.5 247.5l-1 .5M159.6 247.5h-.1"/>
<path d="M160.1 247.8l.1 .1M160.2 249.1h.1M160.3 249l-.9 .6M160.5 248.6l-.1 .3M165.6 254.9a2.63 2.63 0 0 0 1.4 3.3M167 255.5a1.06 1.06 0 0 0-1-.6 1.06 1.06 0 0 0-1 .6 2.79 2.79 0 0 0 2 3.1M234.7 250.3l.7 .1M237.9 247.1a3.6 3.6 0 0 0-1.5 3.3h-1M246.5 242.1l-9.6 5.6a3.5 3.5 0 0 0-1.5 2.7M151.7 260.4h.1M151.8 260.3l-.9 .6M155.5 265.3l11.5 6.6"/>
<path d="M158.5 264.6l.1-.1a.57 .57 0 0 1 .7 .3 .57 .57 0 0 1-.2 .7l-.4-.3zM158.5 264.2a1.02 1.02 0 0 0 .9 1.5M158.5 264.2a1.02 1.02 0 0 1 .9 1.5M159.4 263.6l.7 .4 .4 .9-.4 .5M159.4 263.6l-.2 .2M159.4 263.7l-.9 .5M159.5 263.6l-.1 .1M159.5 263.7h.1M160.1 263.9l.1 .2M160.2 265.3h.1M160.3 265.2l-.9 .5M160.5 264.8l-.1 .2"/>
<path d="M166.8 268.7l.2-.1a.76 .76 0 0 0 0 1.3M167 276.2l-.9 .5-.4-.1M167 269v.6M167 272.6a2.18 2.18 0 0 0-1.6 1.2l-.1 2.4 .5 .4M167 272.9l-1 .7-.4 .6v2l.1 .4M171.4 271.6l.8-.3a1.02 1.02 0 0 1 .1 1.3 1.02 1.02 0 0 1-1.3 .4v-.8zM171.5 272.1l.4-.3a.43 .43 0 0 1 .1 .6 .43 .43 0 0 1-.6 .1zM172.2 271.4a1.21 1.21 0 0 0-1 1.7M173.4 279l-3.4 2h-.5M173.4 278.9l.7 .4"/>
</g>
<g fill="none" stroke="#000" stroke-width=".3">
<path d="M48 19.6l125.3 72.3v187.1M44.7 22.5l124.4 71.9v186.1l-124.4-71.8zM44.7 21.5l125.3 72.4v187.1M45.9 29.8l.3 .1M45.9 28.1l.3 .2M46.6 30.4v46.3l.3 .2M46.9 27.1l-.3-.2v-1l120.5 69.6v181.6l-.8-.5M47.5 30v42.9l13.8 8M50.9 28.6v42.4l13.4 7.8M51.7 34.8l-.4 .3M282.4 37.3l15.6 6.6M293 27.2v56l53 30.6"/>
<path d="M298 26.1v46l.7 .5M300.1 25.4v45.5M308.6 22.4v43.6M314.2 21.1l-1 .6M329.5 25.8l-.5 33.1M51.7 59.7l-.4 .2M88 50.3v17.1M90 51.4v.5M90 52.7v16M90.8 53.6v44.4l32.8 18.9M91.4 53.6v.3M92.8 53.6v.3"/>
<path d="M94.2 53.6v42.4l29.4 17M109.5 41.4l-19.4 31.5M109.5 41.4h63.2M109.5 41.4l-16.5 35.3M282.6 54.4l21.9 14.8M295.9 42.5l2.1 1.4-2.5-.5zM327.7 57.4l1.2 1.5-1.2-1.2zM327.7 57.7l1.2 1.2-1.2-.9zM327.7 58l1.2 .9zM327.8 57.1l1.1 1.8-1.2-1.5zM327.8 58.2l1.1 .7zM327.9 56.9l1 2-1.1-1.8z"/>
<path d="M328 58.4l.9 .5zM328.1 56.7l.2-.1 .6 2.3zM328.1 56.7l.8 2.2-1-2zM328.2 58.6l.7 .3zM328.3 56.6l.3-.2 .3 2.5zM328.4 58.8l.5 .1zM328.6 56.4h.2l.1 2.5zM328.6 58.8l.3 .1zM328.8 56.4h.3l-.2 2.5zM328.9 58.9l.5-.1zM328.9 58.9l.8-.2zM328.9 58.9l1-.4z"/>
<path d="M328.9 58.9l1.1-.6zM328.9 58.9l1.2-.9zM328.9 58.9l1.3-1.2-.1 .3zM329.1 56.4h.2l-.4 2.5zM329.3 56.4l.3 .2-.7 2.3zM329.6 56.6l.2 .2-.9 2.1zM329.8 56.8l.2 .1-1.1 2zM330 56.9l.1 .3-1.2 1.7zM330.1 57.2v.2l-1.2 1.5zM330.1 57.4l.1 .3-1.3 1.2zM340.6 53l1 .6M346.9 42l1.1 .6"/>
<path d="M45.9 77.9l.3 .2M45.9 79.5l.3 .3M47.1 76l14.4 8.3M47.1 73.7l14.3 8.3M47.5 79.8v74.2M50.9 78.4v73.6M52.4 61.8l-.5 .2M59.6 74.3l-.4 .3M61.1 75.9l-.4 .3M87 67.5l-25.5 14.7M87.5 65.4l.3 .5M88.3 72.3l-.2 .1"/>
<path d="M88.7 79.9l-.6 .4M89.7 68.5l-.6 .2M90.4 69.6l-.6 .4M91 70.6l.9 .5-1.8 1.8zM93.6 74.2l1 .4-1.6 2.1zM120.1 70.1v.4M121.5 71v.3M122.9 71v.3M123.8 71v81.8M125.8 72.1v81.4M126.6 72.3v46.3l40.4 23.3M130 74.3v42.4l37 21.3"/>
<path d="M296.2 75.2l.7 .4M296.2 79.3l.7 .4M300.8 79.5l48.9 28.2M302.7 67.4l1.8 1.8-2.3-1zM309.3 74.6l31.3 18M341.6 69.3l2.6 .1-.3 1zM341.6 69.3l37.3 9.9M46.6 80.3v74.1l.3 .2M51.7 84.6l-.4 .2M61.7 80.3h.1M65.2 85.6l-.1 .1M65.6 85.8l-.5 .3"/>
<path d="M65.8 86l-.6 .4M72.2 90.2l-.2 .1M79.4 93.8l-.2 .1M79.7 94l-.5 .3M80 94.2l-.6 .3M86.3 98.3l-.1 .1M88.3 88.6l-.2 .1M88.7 96.3l-.6 .3M88.7 96.5l-.4 .3M88.7 96.9l-.1 .1M88.7 80.2l-.4 .3M88.7 80.6l-.1 .1"/>
<path d="M90.4 98.7l32.9 19M95.1 84.7l-.5 .3M95.7 86.8l-.4 .2M102.9 99.4l-.4 .2M165.3 97l.3 .2M165.3 98.7l.3 .1M166 95.8l.3 .2M273 99.5h-91.8l-7.7 7.6M298.7 80.7l49.7 28.7M347.6 96.7l7.5 4.4M360.5 96.9h.1M88 100.8v30.9"/>
<path d="M90 101.3v32.8M90.4 101l32.9 19M90.4 100.7l-.6 .3M90.8 101.5v31.3M94.2 103.4v27.4M104.4 101l-.4 .2M118.6 109.1l-.4 .3M126.2 119.4l40.5 23.3M130.8 112.9l-.4 .3M133.7 117.8l-.4 .3M175 105l.7 .7-2.2 1.4zM88.3 136.5l-.2 .1"/>
<path d="M88.3 131.8l-.6 .3M89.2 132.3l-.6 .3M89.9 133.5l-.5 .4M89.9 134.6l32.8 18.9 .6-.3M91 132.6l32.6 18.8M95.1 124.7l-.5 .3M95.7 126.8l-.4 .2M126.2 121.7l40.5 23.3M126.6 122.1v80.8l23.7 13.6M130 124.1v76.9l20.3 11.6M130.8 129.9l-.4 .3M150.4 136.1v32.6"/>
<path d="M152.4 137.3v33.8M153.3 137.5v32.3M156.7 139.4v28.4M162 134.2l-.4 .2M186.9 128.7l-58.1 33.5M186.9 128.7l-61.1 29.8M186.9 128.7h63.6M300.5 132.3v26M305.5 130.6v30.6M307.6 130v30.4M316 126.7v28.8M45.9 157.3l.3 .2"/>
<path d="M45.9 155.7l.3 .1M46.6 158v46.3l.3 .1M47.1 157.9l15 8.7M47.8 157.4l40 23.1M51.2 155.4l36.6 21.2M51.7 143.9l-.4 .3M52.4 146l-.5 .3M59.6 158.6l-.4 .2M88 150.2v30.9M88.7 145.7l-.6 .3M88.7 146.4l-.1 .1M88.7 146l-.4 .3"/>
<path d="M89.9 149.9l-.5 .3M89.9 150.1l32.8 18.9 .3-.1M90 150.5v31.8M90.8 151.2v31l32.8 19M94.2 153.2v27.1l29.4 16.9M95.1 153.8l-.5 .3M124 157.1l-.1 .1M124.5 152.7l-.5 .3M125.5 153.2l-.6 .4M125.8 158.5l2-1.6 .5 .9zM126.2 154.5l-.6 .3M130.8 145.4l-.4 .2"/>
<path d="M131.5 147.5l-.4 .2M135.9 155.1l-.4 .3M136.5 157.2l-.4 .3M165.3 146.9l.3 .1M165.3 148.5l.3 .1M166 145.6l.3 .2M166.3 159.5l-.5 .2M289 158.7l39.2 22.5M291 154.1l13.9 8M291.2 151.8l8.8 5M293.3 143.1l6.7 4M354.4 157.9l-18.6 6.5"/>
<path d="M47.1 160.2l14.4 8.4M47.5 160.7v43.1M50.9 162.6v39.2M51.7 168.8l-.4 .3M61.1 160.2l-.4 .2M61.5 169.8l25.5 44.1M62.8 166.5l-.5 .4M65.2 169.9l-.1 .1M65.6 170.1l-.5 .2M65.8 170.3l-.6 .3M72.2 174.5h-.2M79.4 178.1h-.2"/>
<path d="M79.7 178.2l-.5 .3M80 178.4l-.6 .4M82.9 172.8l-.4 .2M95.1 169l-.5 .2M95.7 171.1l-.4 .2M123.8 170.9v80.7M124.4 166.4l-.5 .3M124.5 166.7l-.5 .3M124.5 167l-.1 .2M125.8 171.4v81.3M126.2 170.8l-.6 .3M128.8 162.2l1.9-1.7 .5 .9z"/>
<path d="M130.8 174.5l-.4 .3M136.5 169.2l-.4 .3M150.7 172.6h-.2M150.7 168.8l-.6 .4M151.6 169.3l-.5 .4M152.3 170.6l-.5 .3M152.3 171.6l12.7 7.3v13.6l-12.7-7.3M153.5 169.7l12.6 7.3M156.7 177.5h.1M166.7 178.6l.3 .1M234.3 177.8v30.6M305.5 163.6v.9"/>
<path d="M309 165.7v.8M312.5 165.7v.8l21.2 12.2M314.7 165.3l19.7 11.4M315.8 162.5l2.5-.2-2.3 1.1zM318.3 162.3l-39.4 10.6M319.9 173.1l2.4-1-1.8 1.8zM322.3 172.1l-12.8 8.6M323.1 160.4l16.7 9.6M335.8 164.4l2.2-1.3 .3 .9zM51.7 181.4l-.4 .2M53.2 183.8l-.5 .3M63.7 196.6l.4 .2"/>
<path d="M66.2 192.2l.4 .2M77.7 198.2l-.2 .2M86.3 182.6l-.1 .1M88.3 186l-.2 .1M88.7 193.6l-.6 .3M88.7 193.8l-.4 .3M88.7 194.3l-.1 .1M89.7 182.1l-.6 .3M90.4 185.3l32.9 19M90.4 183l32.9 19M90.4 183.3l-.6 .3M90.8 185.7v46"/>
<path d="M94.2 187.7v42M95.1 193.8l-.5 .3M102.9 183.6l-.4 .3M104.4 185.2l-.4 .3M118.6 193.4l-.4 .3M130.8 189.7l-.4 .2M131.5 191.7l-.4 .3M150.4 185.3v31.9M151.1 181.8l-.6 .3M151.2 182l-.5 .4M151.2 182.5h-.2M152.3 185l-.5 .3"/>
<path d="M152.4 185.6v32.7M153.3 186.2v32.1l12 6.9M156.7 188.2v28.1l10.3 5.9M210.8 189.3l19.4 22.3M218.7 183.3v61.2M223.7 182.1v32.4l.7 .4M225.8 181.4v31.9M236.4 188.3l-1.1 .6M237.9 193.5l-1 .6M45.9 205.5l.3 .2M45.9 207.1l.3 .2M46.9 207.7l42.8 24.7"/>
<path d="M47.8 207.2l40 23.1M51.2 205.2l12.5 7.3M66.5 214.1l21.3 12.3M88 214.4v16.5M88.3 202.3l-.2 .1M88.7 209.9l-.6 .3M88.7 210.6l-.1 .1M88.7 210.2l-.4 .3M90 214.9v17.1M90.4 214.3l-.6 .4M126.2 205.9l40.5 23.4M126.2 203.6l39.4 22.8"/>
<path d="M126.6 206.4v46.3l38.7 22.3M130 208.3v42.4l22.5 13M138.7 204.3l-.4 .2M140.2 205.9l-.4 .2M162 218.4l-.4 .3M204.1 216.2l14.6 12.4M221.9 217.6l.7 .4M228.2 210l.7-.7 1.3 2.3zM235 217l26.3 15.2M284.9 217.3l-31.6 2.9M90 233v.3M91.4 233.8v.4"/>
<path d="M92.8 233.8v.4l27.1 15.6M93.7 233.7l27 15.6M97.1 231.7l26.5 15.4M130.8 227.1l-.4 .2M132.3 229.5l-.4 .2M138.7 233.2l-.4 .3M140 234.9l-.4 .3M145.2 237l-.4 .2M165.3 224.6l.3 .1M166 223.4l.3 .1M166.3 226.8l.4 .2M217.1 226.6l1.6 2-2.2-1.2z"/>
<path d="M221.9 221.7l.7 .4M223.7 223.3v20.8M224.7 223.3l30.3 17.5M224.7 229l28.5 16.5M225.8 230.1v15.1M226.5 221.9l29.4 16.9M234.3 235v15.1M253.3 220.2l2.5-.7 .1 1zM256.1 224.9l-1.1 .6M259.8 228.9l-1.1 .6M120.1 250.4v.3M121.5 251.2v.4"/>
<path d="M122.9 251.2v.4l42.7 24.6M152.5 247.9l.4 .3M155 243.5l.5 .2M155.3 265.3l11.7 6.8M165.3 274.4l.3 .2M166 273.2l.3 .1"/>
<circle cx="279" cy="35.9" r="3.8"/>
<circle cx="329.6" cy="22" r="3.8"/>
<circle cx="279.5" cy="52.3" r="3.8"/>
<circle cx="382.5" cy="80.2" r="3.7"/>
<circle cx="51.1" cy="154.3" r="13.9"/>
<circle cx="357.9" cy="156.6" r="3.8"/>
<circle cx="275.3" cy="173.8" r="3.8"/>
<circle cx="208.3" cy="186.4" r="3.8"/>
<circle cx="306.4" cy="182.8" r="3.7"/>
<circle cx="53.7" cy="205" r="20.7"/>
<circle cx="201.3" cy="213.8" r="3.8"/>
<circle cx="288.6" cy="216.9" r="3.8"/>
<circle cx="94.8" cy="230.1" r="11.4"/>
</g>
<g fill="#000">
<circle cx="54.6" cy="69.8" r=".18"/>
<circle cx="348.7" cy="70.4" r=".18"/>
<circle cx="348.7" cy="78.6" r=".18"/>
<circle cx="98" cy="94.9" r=".18"/>
<circle cx="167" cy="95.6" r=".18"/>
<circle cx="173.5" cy="91.8" r=".18"/>
<circle cx="54.6" cy="154.1" r=".18"/>
<circle cx="133.8" cy="156.8" r=".18"/>
<circle cx="293.5" cy="142.7" r=".18"/>
<circle cx="133.8" cy="168.3" r=".18"/>
<circle cx="152.3" cy="171.3" r=".18"/>
<circle cx="161.6" cy="162.6" r=".18"/>
<circle cx="234.7" cy="177.5" r=".18"/>
<circle cx="340.1" cy="169.7" r=".18"/>
<circle cx="218.3" cy="183.3" r=".18"/>
<circle cx="326.7" cy="180.9" r=".18"/>
<circle cx="44.5" cy="208.7" r=".18"/>
<circle cx="54.6" cy="203.9" r=".18"/>
<circle cx="86.8" cy="214" r=".18"/>
<circle cx="134.2" cy="200" r=".18"/>
<circle cx="261.6" cy="231.8" r=".18"/>
<circle cx="134.2" cy="249.9" r=".18"/>
<circle cx="155.7" cy="258.1" r=".18"/>
<circle cx="155.7" cy="254.8" r=".18"/>
<circle cx="218.3" cy="244.6" r=".18"/>
<circle cx="234.7" cy="250.3" r=".18"/>
<circle cx="151.8" cy="260.3" r=".18"/>
</g>
<g fill="none" stroke="#000" stroke-width=".71">
<path d="M10.1 9.9h400v277.1h-400zM70.1 6.5v3.4M140.1 6.5v3.4M207.2 5h5.8l-2.9 4.9zM210.1 0v9.9M280.1 6.5v3.4M350.1 6.5v3.4M6.7 74.2h3.4M410.1 74.2h3.5M.1 148.5h10M5.1 145.6l5 2.9-5 2.9zM410.1 148.5h10"/>
<path d="M410.1 148.5l5-2.9v5.8zM6.7 222.7h3.4M410.1 222.7h3.5M70.1 287v3.4M140.1 287v3.4M210.1 287v10M210.1 287l2.9 5h-5.8zM280.1 287v3.4M350.1 287v3.4"/>
</g>
<g fill="none" stroke="#000" stroke-width=".51">
<path d="M269.8 249.5h40.3M270.1 242h140v45h-140zM270.1 257h140M303.2 257v16M310.1 242v15M350.1 257v30M390.1 257v12M270.1 265h33.1M270.1 273h80M350.1 269h60M350.1 263h60M350.1 280.5h60"/>
<path d="M370.1 280.5v6.5M390.1 280.5v6.5"/>
</g>
<g fill="#000">
<path d="M295.9 42.5l2.1 1.4-2.5-.5zM328.9 58.9l.5-.1zM328.9 58.9l.8-.2zM328.9 58.9l1-.4zM328.9 58.9l1.1-.6zM328.9 58.9l1.2-.9zM328.9 58.9l1.3-1.2-.1 .3zM330.1 57.4l.1 .3-1.3 1.2zM330.1 57.2v.2l-1.2 1.5zM330 56.9l.1 .3-1.2 1.7zM329.8 56.8l.2 .1-1.1 2zM329.6 56.6l.2 .2-.9 2.1z"/>
<path d="M329.3 56.4l.3 .2-.7 2.3zM328.3 56.6l.3-.2 .3 2.5zM328.1 56.7l.2-.1 .6 2.3zM328.1 56.7l.8 2.2-1-2zM327.9 56.9l1 2-1.1-1.8zM327.8 57.1l1.1 1.8-1.2-1.5zM327.7 57.4l1.2 1.5-1.2-1.2zM327.7 57.7l1.2 1.2-1.2-.9zM327.7 58l1.2 .9zM327.8 58.2l1.1 .7zM328 58.4l.9 .5zM328.2 58.6l.7 .3z"/>
<path d="M328.4 58.8l.5 .1zM328.6 58.8l.3 .1zM91 70.6l.9 .5-1.8 1.8zM93.6 74.2l1 .4-1.6 2.1zM302.7 67.4l1.8 1.8-2.3-1zM341.6 69.3l2.6 .1-.3 1zM175 105l.7 .7-2.2 1.4zM125.8 158.5l2-1.6 .5 .9zM128.8 162.2l1.9-1.7 .5 .9zM315.8 162.5l2.5-.2-2.3 1.1zM319.9 173.1l2.4-1-1.8 1.8zM335.8 164.4l2.2-1.3 .3 .9z"/>
<path d="M228.2 210l.7-.7 1.3 2.3zM253.3 220.2l2.5-.7 .1 1zM217.1 226.6l1.6 2-2.2-1.2z"/>
</g>
<path d="M329.1 56.4v2.5" fill="none" stroke="#000" stroke-width=".42"/>
<path d="M328.7 56.4v2.5" fill="none" stroke="#000" stroke-width=".34"/>
<g font-size="7.9">
<text x="188.6" y="17.7">Vista inferior:</text>
<text x="345" y="29.3">A ( 1 : 2 )</text>
<text x="327.1" y="145.9">B ( 1 : 2 )</text>
<text x="251.3" y="200.2">C ( 1 : 2 )</text>
</g>
<g font-size="7.2">
<text x="30" y="157">C</text>
<text x="27.6" y="216.9">A</text>
<text x="80.5" y="243.6">B</text>
</g>
<g font-size="4.2">
<text x="34" y="9.6">6</text>
<text x="104" y="9.6">5</text>
<text x="174" y="9.6">4</text>
<text x="244" y="9.6">3</text>
<text x="314" y="9.6">2</text>
<text x="384" y="9.6">1</text>
<text x="6.8" y="38.7">D</text>
<text x="410.6" y="38.7">D</text>
<text x="7" y="112.9">C</text>
<text x="410.8" y="112.9">C</text>
<text x="7" y="187.1">B</text>
<text x="410.8" y="187.1">B</text>
<text x="7" y="261.4">A</text>
<text x="410.8" y="261.4">A</text>
<text x="34" y="290.4">6</text>
<text x="104" y="290.4">5</text>
<text x="174" y="290.4">4</text>
<text x="244" y="290.4">3</text>
<text x="314" y="290.4">2</text>
<text x="384" y="290.4">1</text>
</g>
<g font-size="3.9">
<text x="328.6" y="23.3">7</text>
<text x="110.4" y="40.3">Soldar ambas caras en un mismo plano</text>
<text x="277" y="37.2">10</text>
<text x="278.5" y="53.6">8</text>
<text x="381.5" y="81.5">9</text>
<text x="182.5" y="93.9">Evitar soldar en el perímetro exterior indicado.</text>
<text x="182.5" y="98.5">Sobre la cara del tubo debe apoyar una chpa atornillada.</text>
<text x="188.2" y="127.6">Soldar ambas caras en un mismo plano</text>
<text x="356.9" y="157.9">7</text>
<text x="274.3" y="175.1">8</text>
<text x="304.4" y="184">10</text>
<text x="207.4" y="187.7">8</text>
<text x="199.3" y="215.1">10</text>
<text x="287.6" y="218.2">7</text>
<text x="358.5" y="275">3DOF250-04-SMESA01-MET02</text>
<text x="358.5" y="279.4">2477</text>
</g>
<g font-size="3.1">
<text x="312.7" y="246.8">Tolerancias para dimensiones lineales y angulares sin indicación individual</text>
<text x="312.7" y="250.4">de tolerancia, según ISO 2768-1:1989</text>
<text x="312.7" y="254">Zonas de rugosidad no especificada, Ra 3.2</text>
<text x="377.7" y="285.6">A3</text>
<text x="396.2" y="285.9">3 /14</text>
</g>
<g font-size="2.4">
<text x="271.2" y="244.4">MATERIAL:</text>
<text x="271.3" y="252">ACABADO SUPERFICIAL:</text>
<text x="271.4" y="247.9">Steel, Mild</text>
<text x="271.3" y="254.6">Negro satinado liso</text>
<text x="271.2" y="259.7">SCALE:</text>
<text x="350.6" y="260.8">DRAWN: Sergio Torremocha</text>
<text x="391.2" y="260.6">10/06/2015</text>
<text x="350.6" y="267">CHECKED:</text>
<text x="350.6" y="271.4">DWG NO:</text>
<text x="350.8" y="276.9">Id. Ref:</text>
<text x="350.8" y="282.8">REV</text>
<text x="371.2" y="282.9">SIZE</text>
<text x="390.9" y="282.9">SHEET</text>
</g>
</svg>
